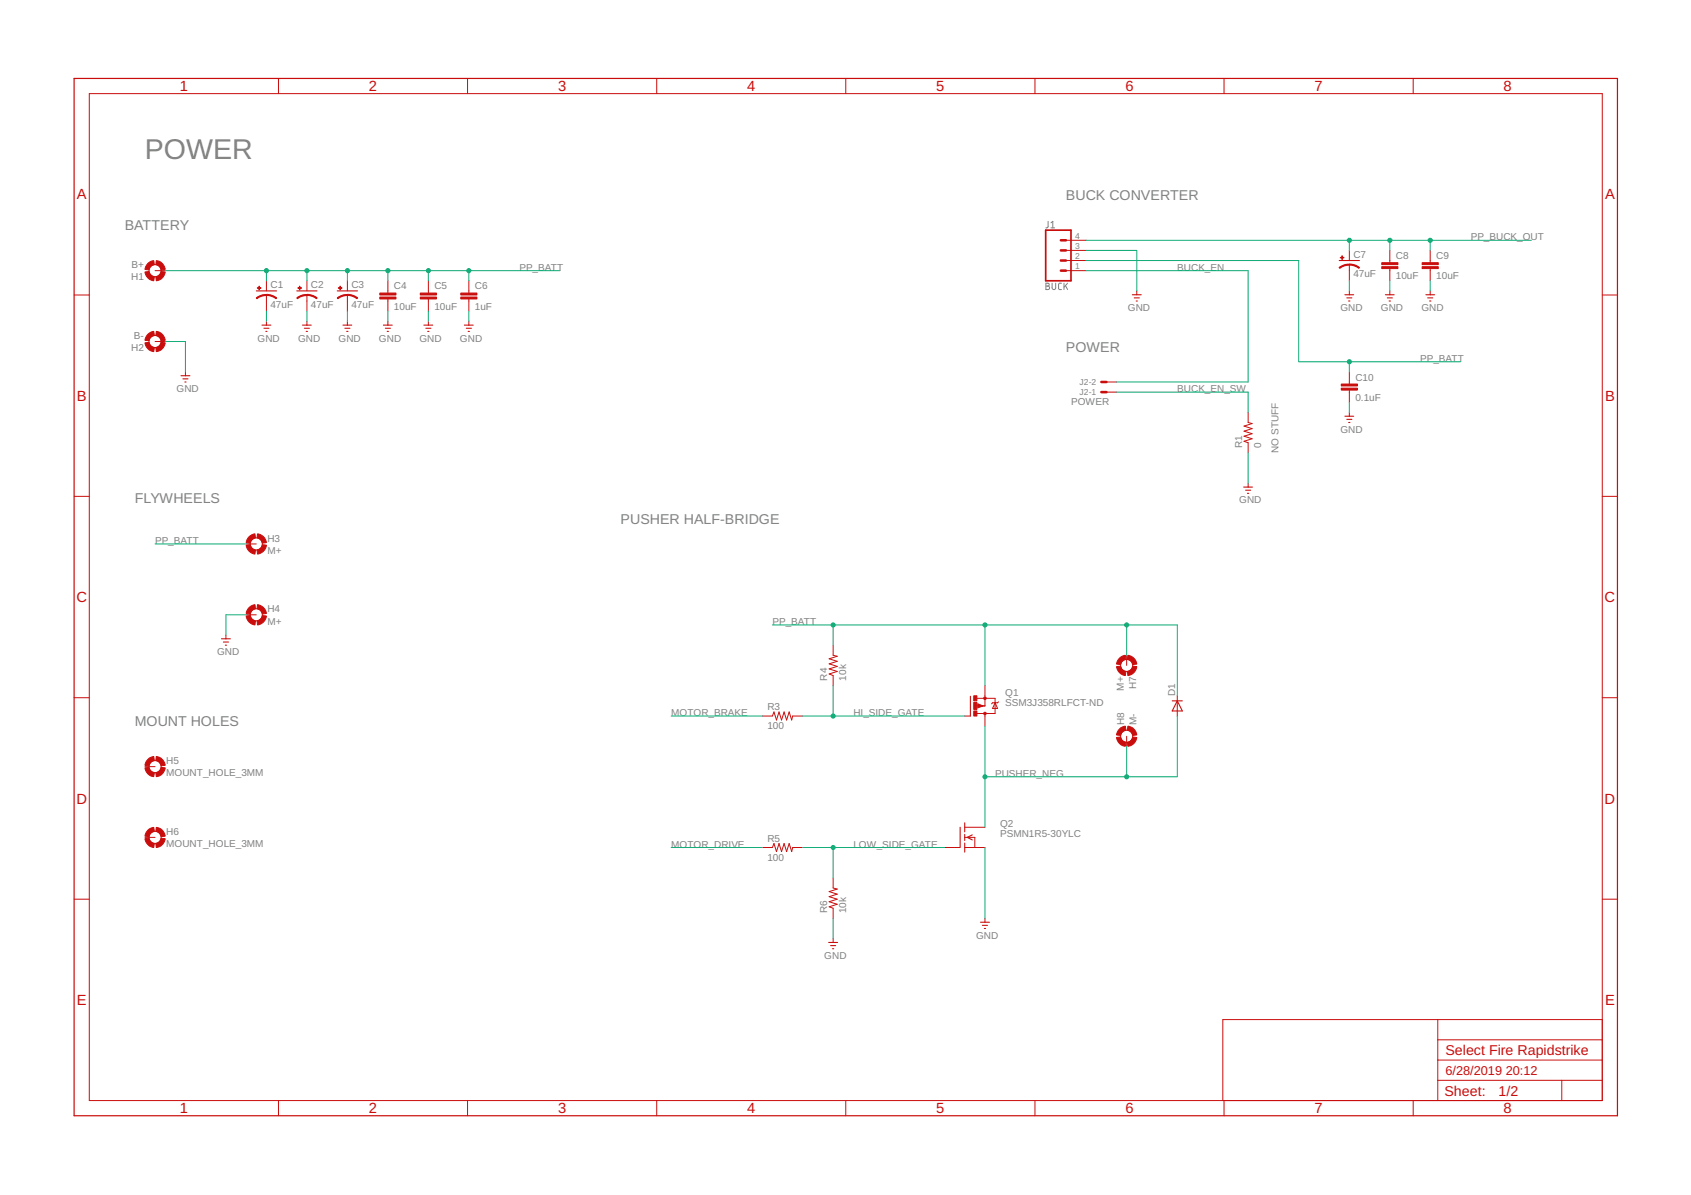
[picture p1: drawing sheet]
<svg xmlns="http://www.w3.org/2000/svg" width="297mm" height="210mm" viewBox="0 0 297 210" stroke-linecap="round" stroke-linejoin="round" font-family="sans-serif">
<path d="M184.1 38.9v1l-.4 .1M184.6 39.1l.3-.2v1.1M183.7 49.7l.6 .1v.3l-.3 .1 .4 .3-.2 .3-.5 .1zM183.7 50.2h.3M184.6 40h.7M184.8 49.7v.9l.3 .3 .3-.2v-1M186.5 49.7l-.4 .1-.2 .2 .1 .8 .5 .1M186.9 49.7v1.2M187.2 50.2l.3 .7M187.5 49.7l-.6 .7" fill="none" stroke="#808080" stroke-width=".18"/>
<g fill="none" stroke="#c90d0c" stroke-width=".18">
<path d="M15.7 16.4h265.8v176.9h-265.8zM48.9 13.8v2.6M82.1 13.8v2.6M115.4 13.8v2.6M148.6 13.8v2.6M181.8 13.8v2.6M215 13.8v2.6M248.2 13.8v2.6M13 51.8h2.7M27.2 47.5h1.8M27.2 60h1.8M46.8 49.3v1.8"/>
<path d="M46.8 51.8v2.9M46.8 56.4v.7M53.9 49.3v1.8M53.9 51.8v2.9M53.9 56.4v.7M61 49.3v1.8M61 51.8v2.9M61 56.4v.7M68.1 49.3v2.2M68.1 52.5v2.2M68.1 56.4v.7M75.2 49.3v2.2"/>
<path d="M75.2 52.5v2.2M75.2 56.4v.7M82.4 49.3v2.2M82.4 52.5v2.2M82.4 56.4v.7M187.2 47.5h3.6M187.2 45.8h3.6M187.2 44h3.6M187.2 42.2h3.6M199.7 51.1v.7M237 44v1.8M237 46.5v2.8"/>
<path d="M237 51.1v.7M244.1 44v2.1M244.1 47.2v2.1M244.1 51.1v.7M251.2 44v2.1M251.2 47.2v2.1M251.2 51.1v.7M281.5 51.8h2.6M32.6 65.3v.7M194.4 67.1h1.7M194.4 68.9h1.7M219.2 72.4v1.8l.7 .2-1.4 .4 1.4 .5-1.4 .4 1.4 .5-1.4 .4 1.4 .5-1.4 .4 .7 .3v1.7"/>
<path d="M237 65.3v2.2M237 68.5v2.2M237 72.4v.7M13 87.2h2.7M43.2 95.5h1.8M219.2 84.9v.7M281.5 87.2h2.6M39.7 111.5v.7M43.2 108h1.8M146.3 113.3v1.8l.8 .2-1.5 .4 1.5 .5-1.5 .4 1.5 .5-1.5 .4 1.5 .4-1.5 .5 .7 .3v1.7M197.9 115.1v1.8M13 122.6h2.7"/>
<path d="M25.5 134.7h1.7M133.9 125.8h1.8l.3-.7 .4 1.4 .4-1.4 .5 1.4 .4-1.4 .5 1.4 .4-1.4 .5 1.4 .1-.7h1.8M169.5 125.8h1M171.6 122.7h3.2v2.6h-3.2M171.8 123.6l.9 .4-.9 .3zM173 120.4v3.6h-1.8M173 125.3v2.3M174.8 123.4l.4 1h-.9zM175.4 123.3l-.2 .1h-.9l-.1 .2M197.9 129.3v1.8M206.8 122.2v3.6M281.5 122.6h2.6"/>
<path d="M13 157.9h2.7M25.5 147.1h1.7M133.9 148.9h1.8l.3-.7 .4 1.4 .4-1.4 .5 1.4 .4-1.4 .5 1.4 .4-1.4 .5 1.4 .1-.7h1.8M146.3 154.2v1.8l.8 .2-1.5 .4 1.5 .5-1.5 .4 1.5 .4-1.5 .5 1.5 .4-1.5 .5 .7 .2v1.8M165.9 148.9h2.7M169.5 148.9h3.5M169.5 147.1h1.7v1.8M169.5 145.3h3.5M281.5 157.9h2.6M146.3 164.9v.6M173 161.3v.7M252.6 179.1v14.2"/>
<path d="M281.5 179.1h-66.7v14.2M48.9 193.3v2.7M82.1 193.3v2.7M115.4 193.3v2.7M148.6 193.3v2.7M181.8 193.3v2.7M215 193.3v2.7M248.2 193.3v2.7M252.6 189.8h28.9M252.6 186.2h28.9M252.6 182.6h28.9M274.3 189.8v3.5"/>
<circle cx="27.2" cy="60" r="1.06"/>
<circle cx="27.2" cy="47.5" r="1.06"/>
<circle cx="45" cy="95.5" r="1.06"/>
<circle cx="45" cy="108" r="1.06"/>
<circle cx="197.9" cy="116.9" r="1.06"/>
<circle cx="27.2" cy="134.7" r="1.06"/>
<circle cx="197.9" cy="129.3" r="1.06"/>
<circle cx="27.2" cy="147.1" r="1.06"/>
</g>
<path d="M13 13.8h271.1v182.2h-271.1z" fill="none" stroke="#c90d0c" stroke-width=".21"/>
<g fill="none" stroke="#c90d0c" stroke-width=".19">
<path d="M45 51.1h3.6M46 57.1h1.6M46.4 57.7h.8M46.7 58.2h.2M52.1 51.1h3.6M53.1 57.1h1.6M53.5 57.7h.9M53.8 58.2h.2M59.2 51.1h3.6M60.2 57.1h1.6M60.6 57.7h.9M60.9 58.2h.2"/>
<path d="M67.4 57.1h1.5M67.7 57.7h.9M68 58.2h.2M74.5 57.1h1.5M74.8 57.7h.9M75.1 58.2h.3M81.6 57.1h1.5M81.9 57.7h.9M82.2 58.2h.3M198.9 51.8h1.6M199.2 52.3h.9M199.6 52.9h.2"/>
<path d="M235.2 45.8h3.6M236.2 51.8h1.6M236.6 52.3h.9M236.9 52.9h.2M243.4 51.8h1.5M243.7 52.3h.9M244 52.9h.2M250.5 51.8h1.5M250.8 52.3h.9M251.1 52.9h.3M31.8 66h1.6M32.1 66.5h.9"/>
<path d="M32.5 67.1h.2M236.2 73.1h1.6M236.6 73.7h.9M236.9 74.2h.2M218.5 85.6h1.5M218.8 86.1h.9M219.1 86.7h.3M38.9 112.2h1.6M39.2 112.8h.9M39.6 113.3h.2M170.5 122.3v3.5M205.9 123.1h1.8"/>
<path d="M206.8 123.1l.9 1.8h-1.8zM168.7 145.3v3.6M169.5 144.5v1.6M169.5 146.6v1M169.5 148.1v1.6M170.8 146.6l-.9 .5 .9 .4M145.6 165.5h1.5M145.9 166.1h.9M146.2 166.6h.3M172.2 162h1.6M172.6 162.5h.9M172.9 163.1h.2"/>
</g>
<path d="M172 124h-.1v-.2l.6 .2-.6 .2" fill="none" stroke="#c90d0c" stroke-width=".23"/>
<g fill="#c90d0c" stroke="#c90d0c" stroke-width=".18">
<path d="M172.8 125.2h.4v.3h-.4z" fill-rule="evenodd"/>
<path d="M172.8 122.5h.4v.3h-.4z" fill-rule="evenodd"/>
<path d="M198 117.9a1.05 1.05 0 0 0 1-.9l.7 .1a1.77 1.77 0 0 1-1.6 1.6z" fill-rule="evenodd"/>
<path d="M198.1 115.1a1.78 1.78 0 0 1 1.6 1.5l-.7 .1a1.1 1.1 0 0 0-1-.9z" fill-rule="evenodd"/>
<path d="M196.6 115.6l.6-.4 .5-.1 .1 .7a1.09 1.09 0 0 0-1 .9l-.7-.1 .2-.4z" fill-rule="evenodd"/>
<path d="M196.1 117.1l.7-.1a1.04 1.04 0 0 0 1 .9l-.1 .8a1.78 1.78 0 0 1-1.6-1.6z" fill-rule="evenodd"/>
<path d="M196.6 128.1l.6-.4 .5-.1 .1 .6a1.09 1.09 0 0 0-1 1l-.7-.1 .2-.5z" fill-rule="evenodd"/>
<path d="M196.1 129.5h.7a1.04 1.04 0 0 0 1 .9l-.1 .7a1.73 1.73 0 0 1-1.6-1.6z" fill-rule="evenodd"/>
<path d="M198 130.4a1.05 1.05 0 0 0 1-.9h.7a1.72 1.72 0 0 1-1.6 1.6z" fill-rule="evenodd"/>
<path d="M198.1 127.6a1.78 1.78 0 0 1 1.6 1.5l-.7 .1a1.1 1.1 0 0 0-1-1z" fill-rule="evenodd"/>
<path d="M25.5 47.8l.7-.1a1.09 1.09 0 0 0 .9 .9l-.1 .7a1.78 1.78 0 0 1-1.5-1.5z" fill-rule="evenodd"/>
<path d="M27.4 48.6a1.05 1.05 0 0 0 .9-.9l.7 .1a1.78 1.78 0 0 1-1.5 1.5z" fill-rule="evenodd"/>
<path d="M27.5 45.8a1.72 1.72 0 0 1 1.5 1.5l-.7 .1a1.05 1.05 0 0 0-.9-.9z" fill-rule="evenodd"/>
<path d="M26 46.3l.5-.4 .5-.1 .1 .7a1.09 1.09 0 0 0-.9 .9l-.7-.1 .1-.5z" fill-rule="evenodd"/>
<path d="M25.5 60.2l.7-.1a1.09 1.09 0 0 0 .9 1l-.1 .7a1.78 1.78 0 0 1-1.5-1.6z" fill-rule="evenodd"/>
<path d="M27.4 61.1a1.05 1.05 0 0 0 .9-1l.7 .1a1.78 1.78 0 0 1-1.5 1.6z" fill-rule="evenodd"/>
<path d="M27.5 58.2a1.77 1.77 0 0 1 1.5 1.6l-.7 .1a1.05 1.05 0 0 0-.9-1z" fill-rule="evenodd"/>
<path d="M26 58.7l.5-.4 .5-.1 .1 .7a1.09 1.09 0 0 0-.9 1l-.7-.1 .1-.5z" fill-rule="evenodd"/>
<path d="M46.8 51.7l1.2 .2 .6 .4-.1 .2a2.85 2.85 0 0 0-1.7-.6z" fill-rule="evenodd"/>
<path d="M45 52.3l.2-.1a2.58 2.58 0 0 1 1.6-.5v.2a2.72 2.72 0 0 0-1.7 .6z" fill-rule="evenodd"/>
<path d="M53.9 51.7l1.2 .2 .6 .4-.1 .2a2.72 2.72 0 0 0-1.7-.6z" fill-rule="evenodd"/>
<path d="M52.1 52.3l.2-.1a2.58 2.58 0 0 1 1.6-.5v.2a2.72 2.72 0 0 0-1.7 .6z" fill-rule="evenodd"/>
<path d="M61 51.7l1.2 .2 .6 .4-.1 .2a2.72 2.72 0 0 0-1.7-.6z" fill-rule="evenodd"/>
<path d="M59.2 52.3l.2-.1a2.58 2.58 0 0 1 1.6-.5v.2a2.72 2.72 0 0 0-1.6 .6z" fill-rule="evenodd"/>
<path d="M45.2 93.8a1.78 1.78 0 0 1 1.6 1.5l-.7 .1a1.09 1.09 0 0 0-1-.9z" fill-rule="evenodd"/>
<path d="M43.8 94.3l.5-.4 .5-.1 .1 .7a1.16 1.16 0 0 0-1 .9l-.7-.1 .2-.5z" fill-rule="evenodd"/>
<path d="M43.2 95.8l.7-.1a1.05 1.05 0 0 0 1 .9l-.1 .7a1.78 1.78 0 0 1-1.6-1.5z" fill-rule="evenodd"/>
<path d="M45.1 96.6a1.05 1.05 0 0 0 1-.9l.7 .1a1.77 1.77 0 0 1-1.6 1.5z" fill-rule="evenodd"/>
<path d="M45.2 106.2a1.78 1.78 0 0 1 1.6 1.6l-.7 .1a1.09 1.09 0 0 0-1-1z" fill-rule="evenodd"/>
<path d="M43.8 106.7l.5-.4 .5-.1 .1 .7a1.09 1.09 0 0 0-1 1l-.7-.1 .2-.5z" fill-rule="evenodd"/>
<path d="M43.2 108.2l.7-.1a1.05 1.05 0 0 0 1 1l-.1 .7a1.78 1.78 0 0 1-1.6-1.6z" fill-rule="evenodd"/>
<path d="M45.1 109.1a1.05 1.05 0 0 0 1-1l.7 .1a1.77 1.77 0 0 1-1.6 1.6z" fill-rule="evenodd"/>
<path d="M27.5 132.9a1.78 1.78 0 0 1 1.5 1.5l-.7 .1a1.1 1.1 0 0 0-.9-.9z" fill-rule="evenodd"/>
<path d="M26 133.4l.5-.4 .5-.1 .1 .7a1.09 1.09 0 0 0-.9 .9l-.7-.1 .1-.5z" fill-rule="evenodd"/>
<path d="M25.5 134.9l.7-.1a1.04 1.04 0 0 0 .9 .9l-.1 .7a1.73 1.73 0 0 1-1.5-1.5z" fill-rule="evenodd"/>
<path d="M27.4 135.7a1.05 1.05 0 0 0 .9-.9l.7 .1a1.72 1.72 0 0 1-1.5 1.5z" fill-rule="evenodd"/>
<path d="M27.5 145.3a1.72 1.72 0 0 1 1.5 1.6l-.7 .1a1.1 1.1 0 0 0-.9-1z" fill-rule="evenodd"/>
<path d="M26 145.8l.5-.3 .5-.2 .1 .7a1.09 1.09 0 0 0-.9 1l-.7-.1 .1-.5z" fill-rule="evenodd"/>
<path d="M25.5 147.3l.7-.1a1.09 1.09 0 0 0 .9 1l-.1 .7a1.78 1.78 0 0 1-1.5-1.6z" fill-rule="evenodd"/>
<path d="M27.4 148.2a1.05 1.05 0 0 0 .9-1l.7 .1a1.78 1.78 0 0 1-1.5 1.6z" fill-rule="evenodd"/>
<path d="M237 46.4l1.2 .2 .6 .4-.1 .1a2.72 2.72 0 0 0-1.7-.5z" fill-rule="evenodd"/>
<path d="M235.2 47l.2-.2a2.68 2.68 0 0 1 1.6-.4v.2a2.72 2.72 0 0 0-1.6 .5z" fill-rule="evenodd"/>
</g>
<g fill="#c90d0c" stroke="#c90d0c" stroke-width=".18">
<path d="M171 124.9h.6v.9h-.6z"/>
<path d="M171 122.2h.6v.9h-.6z"/>
<path d="M171 123.4h.6v1.2h-.6z"/>
<path d="M45.2 50.5l.6 .1z"/>
<path d="M45.5 50.3l.1 .6z"/>
<path d="M52.3 50.5l.7 .1z"/>
<path d="M52.6 50.3l.1 .6z"/>
<path d="M59.4 50.5l.7 .1z"/>
<path d="M59.7 50.3l.1 .6z"/>
<path d="M66.7 52.2h2.9v.3h-2.9z"/>
<path d="M66.7 51.5h2.9v.3h-2.9z"/>
<path d="M73.8 52.2h2.9v.3h-2.9z"/>
<path d="M73.8 51.5h2.9v.3h-2.9z"/>
<path d="M80.9 52.2h2.9v.3h-2.9z"/>
<path d="M80.9 51.5h2.9v.3h-2.9z"/>
<path d="M235.4 45.2l.7 .1z"/>
<path d="M235.7 44.9l.1 .7z"/>
<path d="M242.7 46.8h2.9v.4h-2.9z"/>
<path d="M242.7 46.1h2.9v.4h-2.9z"/>
<path d="M249.8 46.8h2.8v.4h-2.8z"/>
<path d="M249.8 46.1h2.8v.4h-2.8z"/>
<path d="M235.6 68.2h2.8v.3h-2.8z"/>
<path d="M235.6 67.5h2.8v.3h-2.8z"/>
</g>
<path d="M186.4 44h.8M186.4 45.8h.8M186.4 47.5h.8M186.4 42.2h.8M193.5 67.1h.9M193.5 68.9h.9" fill="none" stroke="#c90d0c" stroke-width=".44"/>
<path d="M183.7 40.4h4.4v8.9h-4.4z" fill="none" stroke="#c90d0c" stroke-width=".3"/>
<g fill="none" stroke="#0dab76" stroke-width=".18">
<path d="M29 60h3.6v5.3M29 47.5h69.3M46.8 47.5v1.8M46.8 54.7v1.7M53.9 47.5v1.8M53.9 54.7v1.7M61 47.5v1.8M61 54.7v1.7M68.1 47.5v1.8M68.1 54.7v1.7M75.2 47.5v1.8M75.2 54.7v1.7"/>
<path d="M82.4 47.5v1.8M82.4 54.7v1.7M190.8 42.2h78.2M190.8 44h8.9v7.1M190.8 47.5h28.4v19.6h-23.1M190.8 45.8h37.3v17.7h28.5M237 42.2v1.8M237 49.3v1.8M244.1 42.2v1.8M244.1 49.3v1.8M251.2 42.2v1.8M251.2 49.3v1.8"/>
<path d="M196.1 68.9h23.1v3.5M219.2 79.5v5.4M237 63.5v1.8M237 70.7v1.7M27.2 95.5h16M43.2 108h-3.5v3.5M135.7 109.8h71.1v12.4M146.3 109.8v3.5M173 109.8v10.6M197.9 109.8v5.3M117.9 125.8h16M141 125.8h28.5"/>
<path d="M146.3 120.4v5.4M173 127.6v17.7M197.9 131.1v5.3M206.8 125.8v10.6h-33.8M117.9 148.9h16M141 148.9h24.9M146.3 148.9v5.3M173 148.9v12.4M146.3 161.3v3.6"/>
</g>
<g fill="#0dab76" stroke="#0dab76" stroke-width=".18">
<circle cx="237" cy="42.2" r=".36"/>
<circle cx="244.1" cy="42.2" r=".36"/>
<circle cx="251.2" cy="42.2" r=".36"/>
<circle cx="173" cy="136.4" r=".36"/>
<circle cx="197.9" cy="136.4" r=".36"/>
<circle cx="146.3" cy="148.9" r=".36"/>
<circle cx="173" cy="109.8" r=".36"/>
<circle cx="146.3" cy="109.8" r=".36"/>
<circle cx="197.9" cy="109.8" r=".36"/>
<circle cx="46.8" cy="47.5" r=".36"/>
<circle cx="53.9" cy="47.5" r=".36"/>
<circle cx="61" cy="47.5" r=".36"/>
<circle cx="68.1" cy="47.5" r=".36"/>
<circle cx="75.2" cy="47.5" r=".36"/>
<circle cx="82.4" cy="47.5" r=".36"/>
<circle cx="237" cy="63.5" r=".36"/>
<circle cx="146.3" cy="125.8" r=".36"/>
</g>
<text font-size="5" fill="#808080" x="25.5" y="28">POWER</text>
<g font-size="2.6" fill="#c90d0c">
<text x="31.6" y="16">1</text>
<text x="64.8" y="16">2</text>
<text x="98" y="16">3</text>
<text x="131.2" y="16">4</text>
<text x="164.5" y="16">5</text>
<text x="197.7" y="16">6</text>
<text x="230.9" y="16">7</text>
<text x="264.1" y="16">8</text>
<text x="13.5" y="35">A</text>
<text x="281.9" y="35">A</text>
<text x="13.5" y="70.4">B</text>
<text x="281.9" y="70.4">B</text>
<text x="13.4" y="105.8">C</text>
<text x="281.9" y="105.8">C</text>
<text x="13.4" y="141.2">D</text>
<text x="281.9" y="141.2">D</text>
<text x="13.5" y="176.5">E</text>
<text x="281.9" y="176.5">E</text>
<text x="31.6" y="195.6">1</text>
<text x="64.8" y="195.6">2</text>
<text x="98" y="195.6">3</text>
<text x="131.2" y="195.6">4</text>
<text x="164.5" y="195.6">5</text>
<text x="197.7" y="195.6">6</text>
<text x="230.9" y="195.6">7</text>
<text x="264.1" y="195.6">8</text>
</g>
<g font-size="2.5" fill="#808080">
<text x="187.2" y="35.1">BUCK CONVERTER</text>
<text x="21.9" y="40.4">BATTERY</text>
<text x="187.2" y="61.8">POWER</text>
<text x="23.7" y="88.4">FLYWHEELS</text>
<text x="109" y="92">PUSHER HALF-BRIDGE</text>
<text x="23.7" y="127.5">MOUNT HOLES</text>
</g>
<g font-size="2.5" fill="#c90d0c">
<text x="253.9" y="185.3">Select Fire Rapidstrike</text>
<text x="253.7" y="192.5">Sheet:</text>
<text x="263.2" y="192.4">1/2</text>
</g>
<g font-size="2.2" fill="#c90d0c">
<text x="253.9" y="188.9">6/28/2019</text>
<text x="264.5" y="188.9">20:12</text>
</g>
<g font-size="1.8" fill="#808080">
<text x="23.1" y="47.1">B+</text>
<text x="91.2" y="47.5">PP_BATT</text>
<text x="206.8" y="47.5">BUCK_EN</text>
<text x="237.7" y="45.3">C7</text>
<text x="245.2" y="45.5">C8</text>
<text x="252.3" y="45.5">C9</text>
<text x="258.3" y="42.2">PP_BUCK_OUT</text>
<text x="23" y="49.2">H1</text>
<text x="47.5" y="50.7">C1</text>
<text x="54.6" y="50.7">C2</text>
<text x="61.7" y="50.7">C3</text>
<text x="69.2" y="50.8">C4</text>
<text x="76.3" y="50.8">C5</text>
<text x="83.4" y="50.8">C6</text>
<text x="237.7" y="48.7">47uF</text>
<text x="245.2" y="49.1">10uF</text>
<text x="252.3" y="49.1">10uF</text>
<text x="23.5" y="59.5">B-</text>
<text x="45.2" y="60">GND</text>
<text x="47.5" y="54">47uF</text>
<text x="52.4" y="60">GND</text>
<text x="54.6" y="54">47uF</text>
<text x="59.5" y="60">GND</text>
<text x="61.7" y="54">47uF</text>
<text x="66.6" y="60">GND</text>
<text x="69.2" y="54.4">10uF</text>
<text x="73.7" y="60">GND</text>
<text x="76.3" y="54.4">10uF</text>
<text x="80.8" y="60">GND</text>
<text x="83.4" y="54.4">1uF</text>
<text x="198.1" y="54.7">GND</text>
<text x="235.5" y="54.7">GND</text>
<text x="242.6" y="54.7">GND</text>
<text x="249.7" y="54.7">GND</text>
<text x="23" y="61.7">H2</text>
<text x="249.5" y="63.5">PP_BATT</text>
<text x="31" y="68.9">GND</text>
<text x="188.2" y="71.1">POWER</text>
<text x="206.8" y="68.9">BUCK_EN_SW</text>
<text x="238.1" y="70.4">0.1uF</text>
<text x="238.1" y="66.8">C10</text>
<text x="235.5" y="76">GND</text>
<text x="218.2" y="78.7" transform="rotate(-90 218.2 78.7)">R1</text>
<text x="221.5" y="78.7" transform="rotate(-90 221.5 78.7)">0</text>
<text x="224.6" y="79.5" transform="rotate(-90 224.6 79.5)">NO STUFF</text>
<text x="217.7" y="88.4">GND</text>
<text x="27.2" y="95.5">PP_BATT</text>
<text x="47" y="95.1">H3</text>
<text x="47" y="97.3">M+</text>
<text x="47" y="107.6">H4</text>
<text x="47" y="109.7">M+</text>
<text x="135.7" y="109.8">PP_BATT</text>
<text x="38.1" y="115.1">GND</text>
<text x="145.3" y="119.5" transform="rotate(-90 145.3 119.5)">R4</text>
<text x="148.7" y="119.5" transform="rotate(-90 148.7 119.5)">10k</text>
<text x="117.9" y="125.8">MOTOR_BRAKE</text>
<text x="134.8" y="124.7">R3</text>
<text x="149.9" y="125.8">HI_SIDE_GATE</text>
<text x="176.6" y="124">SSM3J358RLFCT-ND</text>
<text x="176.6" y="122.2">Q1</text>
<text x="197.4" y="121.3" transform="rotate(-90 197.4 121.3)">M+</text>
<text x="199.6" y="121.1" transform="rotate(-90 199.6 121.1)">H7</text>
<text x="206.5" y="122.2" transform="rotate(-90 206.5 122.2)">D1</text>
<text x="134.8" y="128.1">100</text>
<text x="197.5" y="127.4" transform="rotate(-90 197.5 127.4)">H8</text>
<text x="199.6" y="127.4" transform="rotate(-90 199.6 127.4)">M-</text>
<text x="29.2" y="136.4">MOUNT_HOLE_3MM</text>
<text x="29.2" y="134.2">H5</text>
<text x="174.8" y="136.4">PUSHER_NEG</text>
<text x="29.2" y="148.8">MOUNT_HOLE_3MM</text>
<text x="29.2" y="146.7">H6</text>
<text x="117.9" y="148.9">MOTOR_DRIVE</text>
<text x="134.8" y="147.8">R5</text>
<text x="149.9" y="148.9">LOW_SIDE_GATE</text>
<text x="175.7" y="147.1">PSMN1R5-30YLC</text>
<text x="175.7" y="145.3">Q2</text>
<text x="134.8" y="151.2">100</text>
<text x="145.3" y="160.4" transform="rotate(-90 145.3 160.4)">R6</text>
<text x="148.7" y="160.4" transform="rotate(-90 148.7 160.4)">10k</text>
<text x="171.5" y="164.9">GND</text>
<text x="144.8" y="168.4">GND</text>
</g>
<g font-size="1.5" fill="#808080">
<text x="188.9" y="42">4</text>
<text x="188.9" y="47.3">1</text>
<text x="188.9" y="45.5">2</text>
<text x="188.9" y="43.7">3</text>
<text x="189.7" y="67.6">J2-2</text>
<text x="189.7" y="69.4">J2-1</text>
</g>
</svg>
